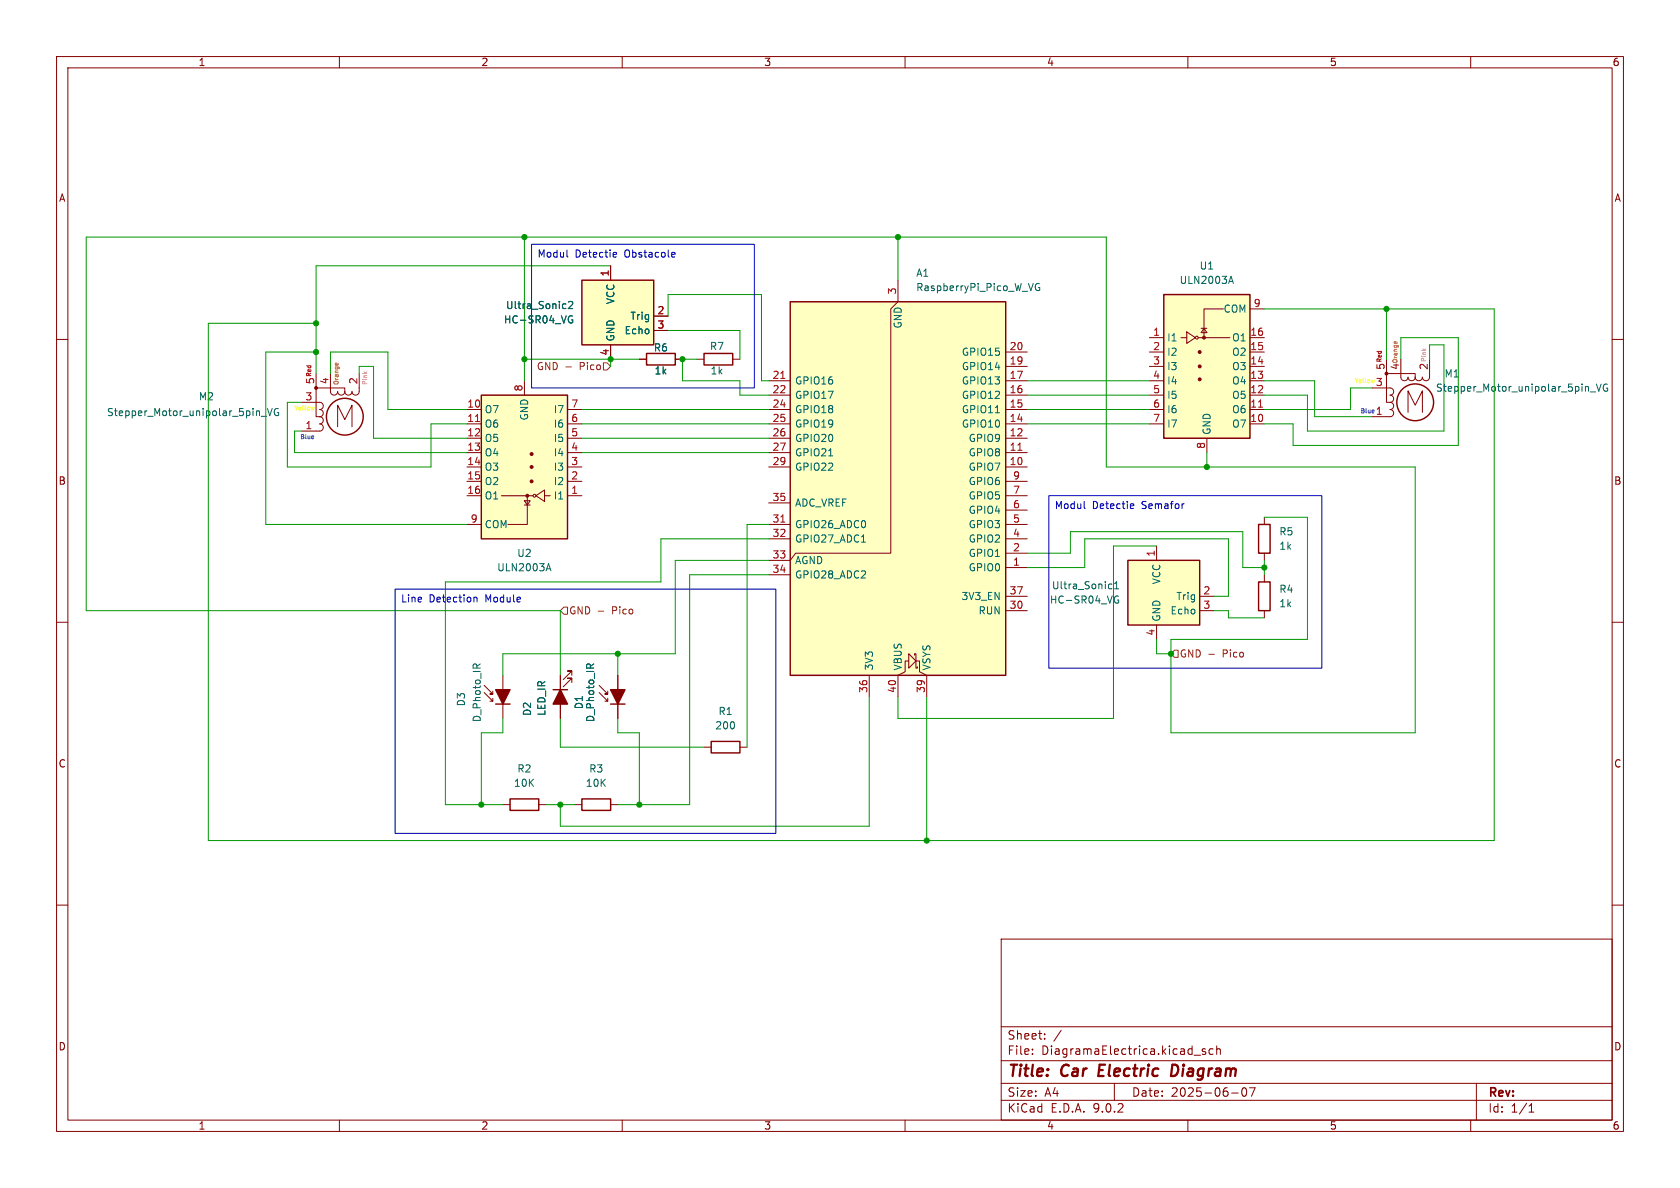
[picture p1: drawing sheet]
<svg xmlns="http://www.w3.org/2000/svg" width="297mm" height="210mm" viewBox="0 0 297 210" stroke-linecap="round" stroke-linejoin="round" font-family="sans-serif">
<g fill="none" stroke="#840000" stroke-width=".18">
<path d="M10 10h277v190h-277zM12 12h273v186h-273zM60 10v2M110 10v2M160 10v2M210 10v2M260 10v2M10 60h2M123.2 63.5h1.3M129.5 63.5h1.3M285 60h2M10 110h2"/>
<path d="M285 110h2M10 160h2M177 166h108v32h-108zM285 160h2M60 198v2M110 198v2M160 198v2M177 194.5h108M177 191.5h108M177 187.5h108M177 181.5h108M182.5 186.3v.1"/>
<path d="M182.5 185.5v.1M184.7 183.6v.1M184.7 182.8v.1M187.6 182.1l-1.3 2M197 191.5v3M210 198v2M211.1 186.5h1.1M213.1 185.5l-.4-.1-.2 .2 .1 .2 .5 .2v.3h-.6M214.5 185.5l-.5-.1-.3 .3v.4l.2 .2h.6M215.1 185.5l.2-.1 .4 .1v.9M215.1 184.9v1.5M217.7 193.2h1.2"/>
<path d="M219.7 192.4a.81 .81 0 0 0 .3 1.4l.2-.1 .2-.5-.2-.8M220.9 192.3h1l-.7 1.5M260 198v2M261 191.5v6.5M270.3 196.6h.9M270.3 195.5l.4-.4v1.5"/>
</g>
<path d="M194.4 188.2l-.2 2h.9M208 188.3l-.7-.1-.3 2h.5l.5-.3" fill="none" stroke="#840000" stroke-width=".4"/>
<path d="M124.5 62.5h5v2h-5z" fill="none" stroke="#840000" stroke-width=".25"/>
<path d="M102.9 49.5h12.7v11.5h-12.7z" fill="#ffffc2"/>
<path d="M102.9 49.5h12.7v11.5h-12.7zM114.3 62.5h5.1v2h-5.1z" fill="none" stroke="#840000" stroke-width=".25"/>
<path d="M107.9 47v2.5M115.6 55.9h2.5M115.6 58.4h2.5M107.9 61v2.5M113 63.5h1.3M119.4 63.5h1.2" fill="none" stroke="#840000" stroke-width=".18"/>
<path d="M99.9 53.7l.1 .1M100 54.5l-.1 .1M100.5 53.4l.5-.1 .2 .3-.7 1h.7M101 56.6h.2v.4l-.3 .1-.3-.2M101.2 55.9l-.3-.1-.3 .2" fill="none" stroke="#006464" stroke-width=".18"/>
<path d="M139.7 53.3h38.1v66.1h-38.1z" fill="#ffffc2"/>
<g fill="none" stroke="#840000" stroke-width=".25">
<path d="M139.7 53.3h38.1v66.1h-38.1z"/>
<circle cx="250.2" cy="71.1" r="3.3"/>
</g>
<g fill="none" stroke="#840000" stroke-width=".18">
<path d="M158.7 49.5v3.8l-1.2 1.3v43.2h-16.8l-1 1.3h-3.8M135.9 77.5h3.8M135.9 74.9h3.8M135.9 72.4h3.8M135.9 69.9h3.8M135.9 67.3h3.8M177.8 77.5h3.8M177.8 74.9h3.8M177.8 72.4h3.8M177.8 69.9h3.8M177.8 67.3h3.8M177.8 64.8h3.8"/>
<path d="M177.8 62.2h3.8M242.6 68.6h3.1a.64 .64 0 0 1 .7 .6 .64 .64 0 0 1-.7 .7M245.1 66v5.1h.6M245.1 66h5.1v.7M245.1 63.5v2.5M245.7 69.9a.64 .64 0 0 1 .7 .6 .64 .64 0 0 1-.7 .6M245.7 71.1a.64 .64 0 0 1 .7 .7 .64 .64 0 0 1-.7 .6 .63 .63 0 0 1 .7 .6 .63 .63 0 0 1-.7 .7h-3.1M247.6 63.5v3.2a.64 .64 0 0 0 .7 .6 .64 .64 0 0 0 .6-.6 .64 .64 0 0 0 .7 .6 .64 .64 0 0 0 .6-.6M248.9 72.9v-3.8l1.3 2.5 1.3-2.5v3.8M252.7 63.5v3.2a.64 .64 0 0 1-.6 .6 .64 .64 0 0 1-.6-.6 .64 .64 0 0 1-.7 .6 .64 .64 0 0 1-.6-.6M135.9 95.3h3.8M135.9 92.7h3.8"/>
<path d="M135.9 82.6h3.8M135.9 80h3.8M135.9 88.9h3.8M177.8 97.8h3.8M177.8 95.3h3.8M177.8 92.7h3.8M177.8 90.2h3.8M177.8 87.6h3.8M177.8 85.1h3.8M177.8 82.6h3.8M177.8 80h3.8M135.9 101.6h3.8"/>
<path d="M153.7 119.4v3.8M160.7 115.6l1.2 1.2-1.2 1.3zM160.7 116.8h-.7v1.9l-1.3 .7v3.8M161.7 115.8v-.2h.2v2.5h.3v-.2M161.9 116.8h.7v1.9l1.2 .7v3.8M177.8 108h3.8M177.8 105.4h3.8M177.8 100.3h3.8"/>
</g>
<path d="M138 66.9h.8M179.9 79.6h.8M138 92.3h.8" fill="none" stroke="#a90000" stroke-width=".18"/>
<path d="M183.8 50.2a.59 .59 0 0 0-.8 .5 .59 .59 0 0 0 .8 .6v-.5h-.2M176 73h.7M281.1 69.3h1M282.2 67.9l.4 1.3 .5-1.3M284.2 68a.59 .59 0 0 0-.8 .5 .59 .59 0 0 0 .8 .6v-.5h-.2M146.5 80.6h.7M152.3 95.8h.7" fill="none" stroke="#006464" stroke-width=".18"/>
<circle cx="245.1" cy="66" r=".25" fill="#840000" stroke="#840000" stroke-width=".18"/>
<path d="M242.9 72.7h-.3" fill="none" stroke="#2b68ff" stroke-width=".18"/>
<path d="M246.5 60.6v-.2h.2v.3M246.9 60.4l.1 .2" fill="none" stroke="#ff8b0d" stroke-width=".18"/>
<path d="M251.6 61.7l.2 .3M252.1 61.7l-.3 .2" fill="none" stroke="#ff52ed" stroke-width=".18"/>
<path d="M205.7 52.1h15.3v25.4h-15.3z" fill="#ffffc2"/>
<path d="M205.7 52.1h15.3v25.4h-15.3z" fill="none" stroke="#840000" stroke-width=".25"/>
<g fill="none" stroke="#840000" stroke-width=".18">
<path d="M203.2 59.7h2.5M208.8 59.7h1M209.8 58.7l1.5 1-1.5 1zM211.8 59.7h5.6M212.3 58h1.1M212.9 58l.5 .8h-1.1zM216.3 54.6h-3.4v5.1M221 59.7h2.5M221 54.6h2.5M203.2 62.2h2.5M203.2 64.8h2.5M203.2 67.3h2.5"/>
<path d="M203.2 69.9h2.5M203.2 72.4h2.5M203.2 74.9h2.5M213.4 77.5v2.5M221 62.2h2.5M221 64.8h2.5M221 67.3h2.5M221 69.9h2.5M221 72.4h2.5M221 74.9h2.5"/>
<circle cx="211.6" cy="59.7" r=".25"/>
</g>
<g fill="#840000" stroke="#840000" stroke-width=".18">
<circle cx="212.1" cy="62.2" r=".25"/>
<circle cx="212.1" cy="64.8" r=".25"/>
<circle cx="212.1" cy="67.1" r=".25"/>
<circle cx="212.9" cy="59.7" r=".25"/>
</g>
<path d="M222.5 72h.7" fill="none" stroke="#a90000" stroke-width=".18"/>
<path d="M217.3 49.7h.6M217.6 48.8l.4 1.3" fill="none" stroke="#006464" stroke-width=".18"/>
<path d="M85.1 69.9h15.2v25.4h-15.2z" fill="#ffffc2"/>
<g fill="none" stroke="#840000" stroke-width=".25">
<path d="M85.1 69.9h15.2v25.4h-15.2zM222.5 102.9h2v5.1h-2z"/>
<circle cx="61" cy="73.7" r="3.3"/>
</g>
<g fill="none" stroke="#840000" stroke-width=".18">
<path d="M53.3 71.1h3.2a.64 .64 0 0 1 .7 .7 .64 .64 0 0 1-.7 .6 .63 .63 0 0 1 .7 .6 .63 .63 0 0 1-.7 .7M55.9 68.6v5.1h.6M55.9 68.6h5.1v.6M55.9 66v2.6M56.5 73.7a.64 .64 0 0 1 .7 .6 .64 .64 0 0 1-.7 .6M56.5 74.9a.64 .64 0 0 1 .7 .7 .64 .64 0 0 1-.7 .6h-3.2M58.4 66v3.2a.64 .64 0 0 0 .7 .6 .64 .64 0 0 0 .6-.6 .64 .64 0 0 0 .6 .6 .64 .64 0 0 0 .7-.6M59.7 75.4v-3.8l1.3 2.6 1.2-2.6v3.8M63.5 66v3.2a.64 .64 0 0 1-.6 .6 .64 .64 0 0 1-.7-.6 .64 .64 0 0 1-.6 .6 .64 .64 0 0 1-.6-.6M82.5 77.5h2.6M82.5 74.9h2.6M82.5 72.4h2.6"/>
<path d="M92.7 67.3v2.6M100.3 77.5h2.6M100.3 74.9h2.6M100.3 72.4h2.6M82.5 87.6h2.6M82.5 85.1h2.6M82.5 82.6h2.6M82.5 80h2.6M82.5 92.7h2.6M88.6 87.6h5.6M92.7 88.5h1l-.5 .8zM92.7 89.3h1"/>
<path d="M93.2 87.6v5.1h-3.4M94.7 87.6l1.6-1v2zM96.3 87.6h1M100.3 87.6h2.6M100.3 85.1h2.6M100.3 82.6h2.6M100.3 80h2.6M223.5 101.6v1.3M223.5 108v1.2"/>
<circle cx="94.5" cy="87.6" r=".25"/>
</g>
<g fill="#840000" stroke="#840000" stroke-width=".18">
<circle cx="94" cy="85.1" r=".25"/>
<circle cx="94" cy="82.5" r=".25"/>
<circle cx="94" cy="80.3" r=".25"/>
<circle cx="93.2" cy="87.6" r=".25"/>
<circle cx="55.9" cy="68.6" r=".25"/>
</g>
<path d="M84.1 74.5h.7" fill="none" stroke="#a90000" stroke-width=".18"/>
<path d="M46.2 73.6h.9M47.3 72.2l.4 1.3 .4-1.3M49.2 72.3a.59 .59 0 0 0-.7 .5 .59 .59 0 0 0 .7 .6l.1-.5h-.3M97 99.6l.4 1.3M96.7 100.5h.6" fill="none" stroke="#006464" stroke-width=".18"/>
<path d="M55.5 72l-.1 .5-.2-.4" fill="none" stroke="#f7ff0b" stroke-width=".18"/>
<path d="M55.4 77.1l.1 .1-.4 .1M55.4 77.5v.1" fill="none" stroke="#2b68ff" stroke-width=".18"/>
<path d="M59.3 64.4v-.2h.2v.4M59.7 64.2l.1 .2" fill="none" stroke="#ff8b0d" stroke-width=".18"/>
<path d="M64.4 65.7l.2 .3M64.9 65.7l-.3 .2" fill="none" stroke="#ff52ed" stroke-width=".18"/>
<path d="M199.4 99.1h12.7v11.4h-12.7z" fill="#ffffc2"/>
<path d="M199.4 99.1h12.7v11.4h-12.7zM222.5 92.7h2v5.1h-2zM87.6 124.5h2.6M97.8 121.9h2.5M107.9 124.5h2.6M125.7 131.1h5.1v2h-5.1zM90.2 141.2h5v2.1h-5zM102.9 141.2h5v2.1h-5z" fill="none" stroke="#840000" stroke-width=".25"/>
<g fill="none" stroke="#840000" stroke-width=".18">
<path d="M107.9 47v2.5M115.6 55.9h2.5M115.6 58.4h2.5M107.9 61v2.5M113 63.5h1.3M119.4 63.5h1.2M204.5 96.5v2.6M223.5 91.4v1.3M223.5 97.8v1.3M88.9 119.4v7.6M99.1 119.4v7.6M101.1 119.4v-.8h-.8h.8l-1.5 1.5"/>
<path d="M109.2 119.4v7.6M204.5 110.5v2.5M212.1 105.4h2.5M212.1 108h2.5M85.6 122.4l1.5 1.6h-.5M85.6 121.2l1.5 1.5h-.5h.5v-.5M87.1 123.4v.6M101.1 120.7v-.8h-.8h.8l-1.5 1.5M105.9 122.4l1.5 1.6h-.5M105.9 121.2l1.5 1.5h-.5h.5v-.5M107.4 123.4v.6M124.5 132.1h1.2"/>
<path d="M130.8 132.1h1.3M88.9 142.2h1.3M95.2 142.2h1.3M101.6 142.2h1.3M107.9 142.2h1.3"/>
</g>
<g fill="none" stroke="#006464" stroke-width=".18">
<path d="M99.9 53.7l.1 .1M100 54.5l-.1 .1M100.5 53.4l.5-.1 .2 .3-.7 1h.7M101 56.6h.2v.4l-.3 .1-.3-.2M101.2 55.9l-.3-.1-.3 .2M83.6 117.6l.3-.2h.3l.1 .2M84.9 117.4l-.6 .4M103.7 117.6l.2-.2h.3l.2 .2M105 117.4l-.6 .4M196.2 103.2l.4 .1M196.6 104l-.4 .1M197 104.1h.8"/>
<path d="M197 103.2l.4-.4v1.3M197.5 106.1h.3l-.1 .5h-.3l-.3-.2M197.7 105.4h-.3l-.3 .1"/>
</g>
<g fill="#840000" stroke="#840000" stroke-width=".25">
<path d="M99.1 121.9l1.2 2.6h-2.5z"/>
<path d="M107.9 121.9h2.6l-1.3 2.6z"/>
<path d="M87.6 121.9h2.6l-1.3 2.6z"/>
</g>
<path d="M100 64.9h1M106.7 64.1h.6l.6 .7-.6 .6h-.6zM99.7 107.3h.6v1.3h-.6l-.6-.6zM105.8 108h.9M207 115.6l.6-.7h.7v1.3h-.7zM213.7 115.7h1" fill="none" stroke="#725600" stroke-width=".18"/>
<g fill="none" stroke="#009600" stroke-width=".18">
<path d="M92.7 41.9v25.4M107.9 47h-52v19M118.1 55.9v-3.8h16.5v15.2h1.3M118.1 58.4h12.7v5.1M158.7 41.9v7.6M223.5 54.6h40.7v94h-227.4v-91.4h19.1M245.1 54.6v8.9M53.3 71.1h-2.5v11.5h25.4v-7.7h6.3M53.3 76.2h-1.2v3.8h30.4M55.9 62.2h-8.9v30.5h35.5M58.4 66v-3.8h10.2v10.2h13.9M63.5 66v-1.2h2.5v12.7h16.5"/>
<path d="M92.7 63.5h20.3M102.9 74.9h33M102.9 77.5h33M102.9 72.4h33M107.9 63.5v1.3M123.2 63.5h-2.6v3.8h10.2v2.6h5.1M181.6 74.9h21.6M181.6 67.3h21.6M181.6 69.9h21.6M181.6 72.4h21.6M223.5 67.3h8.9v6.4h10.2M242.6 68.6h-3.8v3.8h-15.3"/>
<path d="M247.6 63.5v-3.8h10.2v19h-29.2v-3.8h-5.1M252.7 63.5v-2.5h2.6v15.2h-24.2v-6.3h-7.6M102.9 80h33M135.9 99.1h-16.5v16.5h-30.5v3.8M135.9 92.7h-3.8v39.4M135.9 95.3h-19.1v7.6h-38.1v39.3h10.2M181.6 97.8h7.6v-3.8h30.5v6.3h3.8M204.5 96.5h-7.7v30.5h-38.1v-3.8M213.4 80v2.6M223.5 91.4h7.6v21.6h-24.1v16.5h43.2v-46.9h-54.6v-40.7h-180.4v66.1h83.9v11.4M223.5 99.1v2.5M109.2 115.6v3.8"/>
<path d="M135.9 101.6h-14v40.6h-12.7M181.6 100.3h10.2v-5h25.4v10.1h-2.6M204.5 113v2.6h2.5M214.6 108h2.6v1.2h6.3M88.9 127v2.5h-3.8v12.7M99.1 127v5.1h25.4M109.2 127v2.5h3.8v12.7M153.7 123.2v22.9h-54.6v-3.9M163.8 123.2v25.4M96.5 142.2h5.1"/>
</g>
<g fill="none" stroke="#0000c2" stroke-width=".18">
<path d="M94 43.2h39.3v25.4h-39.3zM100.2 45.3l.2 .2M108.6 44.6l.3 .1 .1 .2-.6 .1M108.9 45.4l-.3 .1M118.9 44.6l.4 .1v.2l-.6 .1M119.3 45.4l-.4 .1M185.4 87.6h48.3v30.5h-48.3zM191.7 89.7l.2 .2M200 89.1h.4v.3l-.6 .1M200.4 89.8l-.4 .1M209.2 89.1h.1M69.8 104.1h67.4v43.2h-67.4z"/>
<path d="M83.8 105.7l.2-.1h.3v.8"/>
</g>
<g fill="#009600" stroke="#009600" stroke-width=".18">
<circle cx="158.7" cy="41.9" r=".46"/>
<circle cx="107.9" cy="63.5" r=".46"/>
<circle cx="120.6" cy="63.5" r=".46"/>
<circle cx="163.8" cy="148.6" r=".46"/>
<circle cx="213.4" cy="82.6" r=".46"/>
<circle cx="113" cy="142.2" r=".46"/>
<circle cx="55.9" cy="57.2" r=".46"/>
<circle cx="92.7" cy="41.9" r=".46"/>
<circle cx="55.9" cy="62.2" r=".46"/>
<circle cx="92.7" cy="63.5" r=".46"/>
<circle cx="245.1" cy="54.6" r=".46"/>
<circle cx="207" cy="115.6" r=".46"/>
<circle cx="223.5" cy="100.3" r=".46"/>
<circle cx="99.1" cy="142.2" r=".46"/>
<circle cx="109.2" cy="115.6" r=".46"/>
<circle cx="85.1" cy="142.2" r=".46"/>
</g>
<g font-size="2.8" fill="#840000">
<text x="178" y="190.9">Title:</text>
<text x="187.7" y="190.9">Car</text>
<text x="195" y="190.9">Electric</text>
<text x="208.7" y="190.9">Diagram</text>
</g>
<g font-size="2.1" fill="#840000">
<text x="178" y="184">Sheet:</text>
<text x="178" y="186.7">File:</text>
<text x="184.1" y="186.7">DiagramaElectrica.kicad_sch</text>
<text x="178" y="196.9">KiCad</text>
<text x="178" y="194.1">Size:</text>
<text x="184.7" y="194.1">A4</text>
<text x="185.7" y="196.9">E.D.A.</text>
<text x="193.3" y="196.9">9.0.2</text>
<text x="200" y="194.1">Date:</text>
<text x="207" y="194.1">2025-06-07</text>
<text x="263" y="194.3">Rev:</text>
<text x="263" y="196.9">Id:</text>
<text x="267.1" y="196.9">1/1</text>
</g>
<g font-size="1.8" fill="#840000">
<text x="35" y="11.9">1</text>
<text x="85" y="11.9">2</text>
<text x="135" y="11.9">3</text>
<text x="185" y="11.9">4</text>
<text x="235" y="11.9">5</text>
<text x="285" y="11.9">6</text>
<text x="10.3" y="35.9">A</text>
<text x="285.3" y="35.9">A</text>
<text x="10.3" y="85.9">B</text>
<text x="285.3" y="85.9">B</text>
<text x="10.3" y="135.9">C</text>
<text x="285.3" y="135.9">C</text>
<text x="10.3" y="185.9">D</text>
<text x="285.3" y="185.9">D</text>
<text x="35" y="199.9">1</text>
<text x="85" y="199.9">2</text>
<text x="135" y="199.9">3</text>
<text x="185" y="199.9">4</text>
<text x="235" y="199.9">5</text>
<text x="285" y="199.9">6</text>
</g>
<g font-size="1.8" fill="#0000c2">
<text x="94.9" y="45.9">Modul</text>
<text x="101.7" y="45.9">Detectie</text>
<text x="110.5" y="45.9">Obstacole</text>
<text x="186.4" y="90.3">Modul</text>
<text x="193.1" y="90.3">Detectie</text>
<text x="202" y="90.3">Semafor</text>
<text x="70.8" y="106.8">Line</text>
<text x="75.8" y="106.8">Detection</text>
<text x="85.9" y="106.8">Module</text>
</g>
<g font-size="1.8" fill="#006464">
<text x="212" y="47.9">U1</text>
<text x="108.8" y="53.9" transform="rotate(-90 108.8 53.9)">VCC</text>
<text x="161.9" y="49.1">A1</text>
<text x="161.9" y="51.7">RaspberryPi_Pico_W_VG</text>
<text x="208.5" y="50.4">ULN2003A</text>
<text x="89" y="57.4">HC-SR04_VG</text>
<text x="89.4" y="54.8">Ultra_Sonic2</text>
<text x="110.3" y="59.3">Echo</text>
<text x="111.4" y="56.7">Trig</text>
<text x="159.6" y="58.2" transform="rotate(-90 159.6 58.2)">GND</text>
<text x="216.2" y="55.5">COM</text>
<text x="108.8" y="60.5" transform="rotate(-90 108.8 60.5)">GND</text>
<text x="115.5" y="62.3">R6</text>
<text x="125.4" y="62.1">R7</text>
<text x="169.9" y="65.6">GPIO14</text>
<text x="169.9" y="63.1">GPIO15</text>
<text x="206.2" y="60.6">I1</text>
<text x="206.2" y="63.1">I2</text>
<text x="206.2" y="65.6">I3</text>
<text x="217.7" y="60.6">O1</text>
<text x="217.7" y="63.1">O2</text>
<text x="217.7" y="65.6">O3</text>
<text x="35.1" y="71">M2</text>
<text x="115.6" y="66.4">1k</text>
<text x="125.5" y="66.4">1k</text>
<text x="140.5" y="70.7">GPIO17</text>
<text x="140.5" y="68.2">GPIO16</text>
<text x="169.9" y="70.7">GPIO12</text>
<text x="169.9" y="68.2">GPIO13</text>
<text x="206.2" y="68.2">I4</text>
<text x="206.2" y="70.7">I5</text>
<text x="217.7" y="68.2">O4</text>
<text x="217.7" y="70.7">O5</text>
<text x="253.8" y="69.4">Stepper_Motor_unipolar_5pin_VG</text>
<text x="255.3" y="66.9">M1</text>
<text x="18.8" y="73.8">Stepper_Motor_unipolar_5pin_VG</text>
<text x="85.6" y="75.8">O6</text>
<text x="85.6" y="73.3">O7</text>
<text x="93.6" y="74.4" transform="rotate(-90 93.6 74.4)">GND</text>
<text x="97.8" y="75.8">I6</text>
<text x="97.8" y="73.3">I7</text>
<text x="140.5" y="75.8">GPIO19</text>
<text x="140.5" y="73.3">GPIO18</text>
<text x="169.9" y="75.8">GPIO10</text>
<text x="169.9" y="73.3">GPIO11</text>
<text x="206.2" y="73.3">I6</text>
<text x="206.2" y="75.8">I7</text>
<text x="214.2" y="77" transform="rotate(-90 214.2 77)">GND</text>
<text x="217.7" y="73.3">O6</text>
<text x="217.7" y="75.8">O7</text>
<text x="85.6" y="83.4">O3</text>
<text x="85.6" y="80.9">O4</text>
<text x="85.6" y="78.3">O5</text>
<text x="97.8" y="83.4">I3</text>
<text x="97.8" y="80.9">I4</text>
<text x="97.8" y="78.3">I5</text>
<text x="140.5" y="83.4">GPIO22</text>
<text x="140.5" y="80.9">GPIO21</text>
<text x="140.5" y="78.3">GPIO20</text>
<text x="171.1" y="83.4">GPIO7</text>
<text x="171.1" y="80.9">GPIO8</text>
<text x="171.1" y="78.3">GPIO9</text>
<text x="85.6" y="88.5">O1</text>
<text x="85.6" y="86">O2</text>
<text x="97.8" y="88.5">I1</text>
<text x="97.8" y="86">I2</text>
<text x="140.5" y="89.8">ADC_VREF</text>
<text x="171.1" y="88.5">GPIO5</text>
<text x="171.1" y="86">GPIO6</text>
<text x="85.6" y="93.6">COM</text>
<text x="140.5" y="93.6">GPIO26_ADC0</text>
<text x="171.1" y="93.6">GPIO3</text>
<text x="171.1" y="91">GPIO4</text>
<text x="226.1" y="94.8">R5</text>
<text x="87.8" y="101.2">ULN2003A</text>
<text x="91.3" y="98.7">U2</text>
<text x="140.5" y="99.9">AGND</text>
<text x="140.5" y="96.1">GPIO27_ADC1</text>
<text x="171.1" y="101.2">GPIO0</text>
<text x="171.1" y="98.7">GPIO1</text>
<text x="171.1" y="96.1">GPIO2</text>
<text x="226.1" y="97.4">1k</text>
<text x="140.5" y="102.5">GPIO28_ADC2</text>
<text x="169.9" y="106.3">3V3_EN</text>
<text x="185.5" y="106.9">HC-SR04_VG</text>
<text x="185.9" y="104.4">Ultra_Sonic1</text>
<text x="205.3" y="103.4" transform="rotate(-90 205.3 103.4)">VCC</text>
<text x="207.9" y="106.3">Trig</text>
<text x="226.1" y="105">R4</text>
<text x="226.1" y="107.5">1k</text>
<text x="172.9" y="108.8">RUN</text>
<text x="205.3" y="110" transform="rotate(-90 205.3 110)">GND</text>
<text x="206.8" y="108.8">Echo</text>
<text x="154.5" y="118.6" transform="rotate(-90 154.5 118.6)">3V3</text>
<text x="159.6" y="118.6" transform="rotate(-90 159.6 118.6)">VBUS</text>
<text x="164.7" y="118.6" transform="rotate(-90 164.7 118.6)">VSYS</text>
<text x="82.4" y="125" transform="rotate(-90 82.4 125)">D3</text>
<text x="103.2" y="125.5" transform="rotate(-90 103.2 125.5)">D1</text>
<text x="85.2" y="127.8" transform="rotate(-90 85.2 127.8)">D_Photo_IR</text>
<text x="94.1" y="126.6" transform="rotate(-90 94.1 126.6)">D2</text>
<text x="96.6" y="126.6" transform="rotate(-90 96.6 126.6)">LED_IR</text>
<text x="105.3" y="127.8" transform="rotate(-90 105.3 127.8)">D_Photo_IR</text>
<text x="126.4" y="129.1">200</text>
<text x="126.9" y="126.6">R1</text>
<text x="91.4" y="136.8">R2</text>
<text x="104.1" y="136.8">R3</text>
<text x="90.8" y="139.3">10K</text>
<text x="103.5" y="139.3">10K</text>
</g>
<g font-size="1.8" fill="#a90000">
<text x="107.7" y="49" transform="rotate(-90 107.7 49)">1</text>
<text x="158.5" y="52.1" transform="rotate(-90 158.5 52.1)">3</text>
<text x="116.1" y="55.6">2</text>
<text x="116.1" y="58.2">3</text>
<text x="203.8" y="59.4">1</text>
<text x="220.9" y="59.4">16</text>
<text x="221.5" y="54.4">9</text>
<text x="107.7" y="62.9" transform="rotate(-90 107.7 62.9)">4</text>
<text x="178.4" y="64.5">19</text>
<text x="178.4" y="62">20</text>
<text x="203.8" y="62">2</text>
<text x="203.8" y="64.5">3</text>
<text x="220.9" y="62">15</text>
<text x="220.9" y="64.5">14</text>
<text x="244.9" y="65.5" transform="rotate(-90 244.9 65.5)">5</text>
<text x="247.4" y="65.5" transform="rotate(-90 247.4 65.5)">4</text>
<text x="252.5" y="65.5" transform="rotate(-90 252.5 65.5)">2</text>
<text x="53.9" y="70.9">3</text>
<text x="55.6" y="68" transform="rotate(-90 55.6 68)">5</text>
<text x="58.2" y="68" transform="rotate(-90 58.2 68)">4</text>
<text x="63.2" y="68" transform="rotate(-90 63.2 68)">2</text>
<text x="92.5" y="69.3" transform="rotate(-90 92.5 69.3)">8</text>
<text x="136.5" y="69.6">22</text>
<text x="136.5" y="67.1">21</text>
<text x="178.4" y="69.6">16</text>
<text x="178.4" y="67.1">17</text>
<text x="203.8" y="67.1">4</text>
<text x="203.8" y="69.6">5</text>
<text x="220.9" y="67.1">13</text>
<text x="220.9" y="69.6">12</text>
<text x="243.1" y="68.3">3</text>
<text x="53.9" y="75.9">1</text>
<text x="82.5" y="77.2">12</text>
<text x="82.5" y="74.7">11</text>
<text x="82.5" y="72.1">10</text>
<text x="100.9" y="77.2">5</text>
<text x="100.9" y="74.7">6</text>
<text x="100.9" y="72.1">7</text>
<text x="136.5" y="77.2">26</text>
<text x="136.5" y="74.7">25</text>
<text x="136.5" y="72.1">24</text>
<text x="178.4" y="77.2">12</text>
<text x="178.4" y="74.7">14</text>
<text x="178.4" y="72.1">15</text>
<text x="203.8" y="72.1">6</text>
<text x="203.8" y="74.7">7</text>
<text x="220.9" y="72.1">11</text>
<text x="220.9" y="74.7">10</text>
<text x="243.1" y="73.4">1</text>
<text x="82.5" y="82.3">14</text>
<text x="82.5" y="79.8">13</text>
<text x="100.9" y="82.3">3</text>
<text x="100.9" y="79.8">4</text>
<text x="136.5" y="82.3">29</text>
<text x="136.5" y="79.8">27</text>
<text x="178.4" y="82.3">10</text>
<text x="178.4" y="79.8">11</text>
<text x="213.1" y="79.4" transform="rotate(-90 213.1 79.4)">8</text>
<text x="82.5" y="87.4">16</text>
<text x="82.5" y="84.8">15</text>
<text x="100.9" y="87.4">1</text>
<text x="100.9" y="84.8">2</text>
<text x="136.5" y="88.6">35</text>
<text x="179" y="89.9">6</text>
<text x="179" y="87.4">7</text>
<text x="179" y="84.8">9</text>
<text x="83.1" y="92.5">9</text>
<text x="136.5" y="95">32</text>
<text x="136.5" y="92.5">31</text>
<text x="179" y="95">4</text>
<text x="179" y="92.5">5</text>
<text x="136.5" y="101.3">34</text>
<text x="136.5" y="98.8">33</text>
<text x="179" y="100.1">1</text>
<text x="179" y="97.5">2</text>
<text x="204.2" y="98.5" transform="rotate(-90 204.2 98.5)">1</text>
<text x="178.4" y="107.7">30</text>
<text x="178.4" y="105.2">37</text>
<text x="212.7" y="105.2">2</text>
<text x="212.7" y="107.7">3</text>
<text x="204.2" y="112.5" transform="rotate(-90 204.2 112.5)">4</text>
<text x="153.4" y="122.6" transform="rotate(-90 153.4 122.6)">36</text>
<text x="158.5" y="122.6" transform="rotate(-90 158.5 122.6)">40</text>
<text x="163.6" y="122.6" transform="rotate(-90 163.6 122.6)">39</text>
</g>
<g font-size="1.8" fill="#725600">
<text x="94.8" y="65.6">GND -</text>
<text x="102.6" y="65.6">Pico</text>
<text x="100.5" y="108.8">GND -</text>
<text x="108.3" y="108.8">Pico</text>
<text x="208.5" y="116.4">GND -</text>
<text x="216.3" y="116.4">Pico</text>
</g>
<g font-size="1.1" fill="#ff1210">
<text x="244.4" y="64.2" transform="rotate(-90 244.4 64.2)">Red</text>
<text x="55.2" y="66.7" transform="rotate(-90 55.2 66.7)">Red</text>
</g>
<g font-size="1.1" fill="#ff8b0d">
<text x="247.2" y="64.4" transform="rotate(-90 247.2 64.4)">Orange</text>
<text x="60" y="68.2" transform="rotate(-90 60 68.2)">Orange</text>
</g>
<g font-size="1.1" fill="#ff52ed">
<text x="252.3" y="64.1" transform="rotate(-90 252.3 64.1)">Pink</text>
<text x="65.1" y="68.2" transform="rotate(-90 65.1 68.2)">Pink</text>
</g>
<g font-size="1.1" fill="#f7ff0b">
<text x="239.4" y="67.9">Yellow</text>
<text x="51.9" y="72.7">Yellow</text>
</g>
<g font-size="1.1" fill="#2b68ff">
<text x="53" y="77.8">Blue</text>
<text x="240.4" y="73.3">Blue</text>
</g>
</svg>
